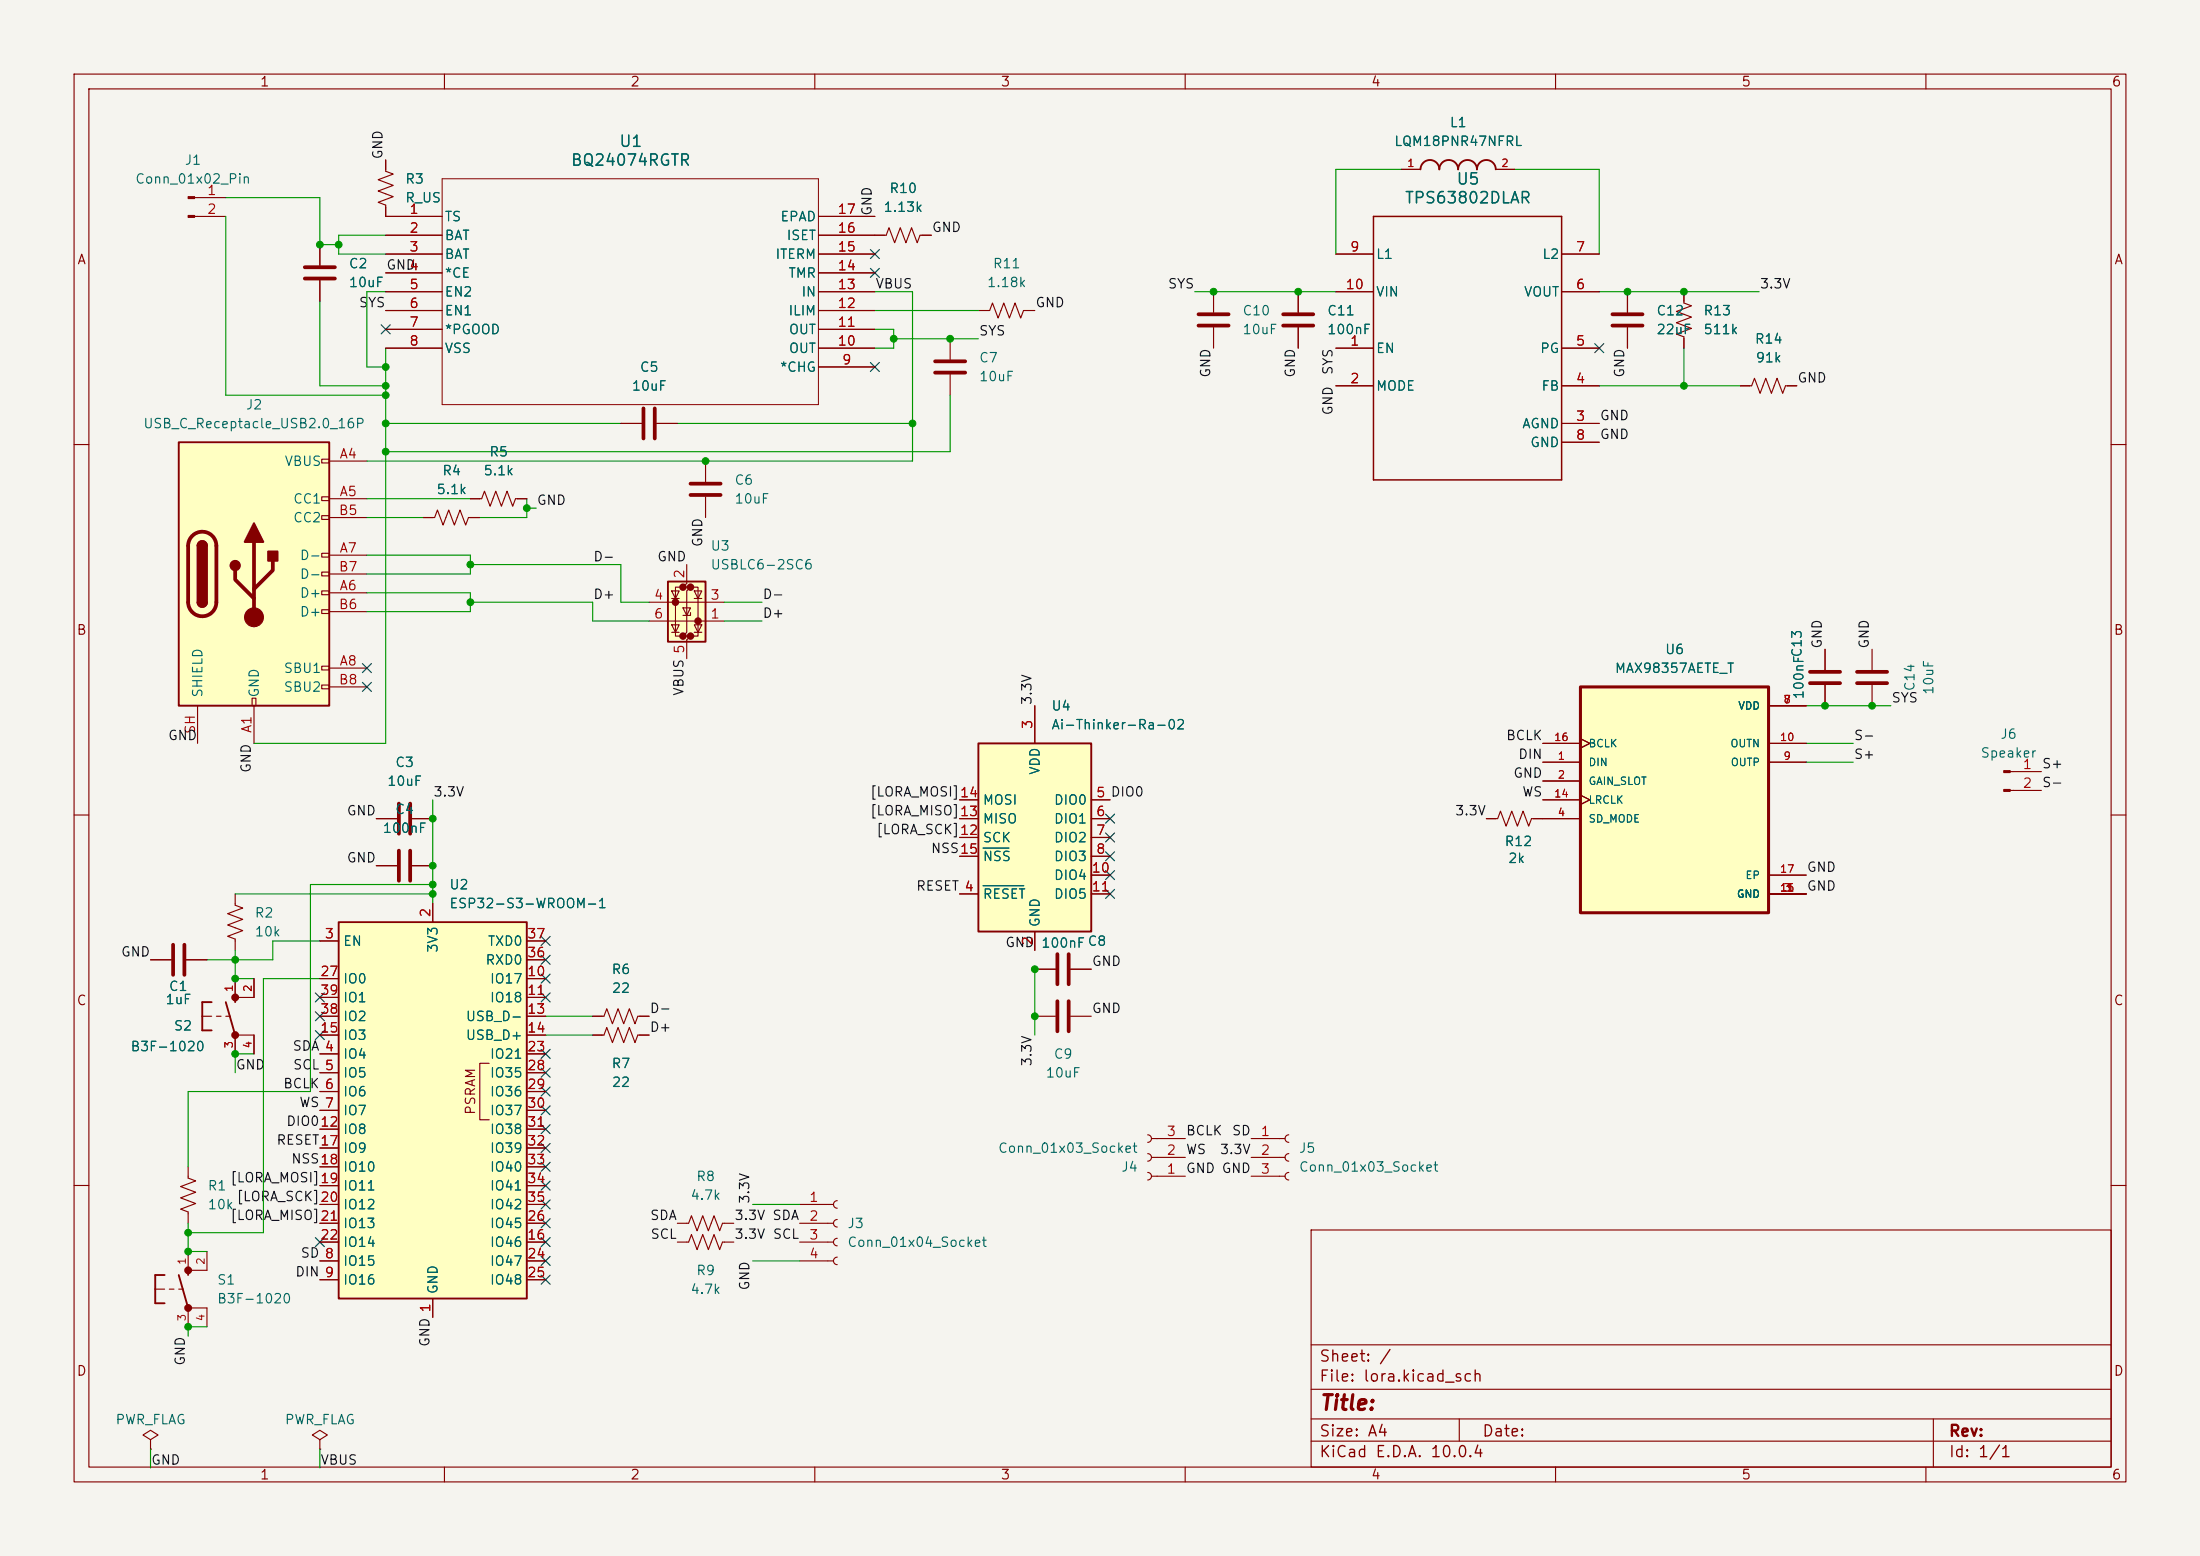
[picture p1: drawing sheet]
<svg xmlns="http://www.w3.org/2000/svg" width="297mm" height="210mm" viewBox="0 0 297 210" stroke-linecap="round" stroke-linejoin="round" font-family="sans-serif">
<path d="M0 0h297v210h-297z" fill="#f5f4ef" stroke="#f5f4ef" stroke-width=".14"/>
<g fill="none" stroke="#840000" stroke-width=".15">
<path d="M10 10h277v190h-277zM12 12h273v186h-273zM60 10v2M110 10v2M160 10v2M210 10v2M260 10v2M10 60h2M285 60h2M10 110h2M285 110h2M10 160h2"/>
<path d="M177 166h108v32h-108zM285 160h2M60 198v2M110 198v2M160 198v2M177 194.5h108M177 191.5h108M177 187.5h108M177 181.5h108M197 191.5v3M210 198v2M260 198v2"/>
<path d="M261 191.5v6.5"/>
</g>
<path d="M213.4 92.7h25.4v30.5h-25.4z" fill="#ffffc2"/>
<path d="M213.4 92.7h25.4v30.5h-25.4z" fill="none" stroke="#840000" stroke-width=".41"/>
<g fill="none" stroke="#840000" stroke-width=".15">
<path d="M180.3 39.4h5.1M180.3 34.3h5.1M189.2 22.9h2.6M201.9 22.9h2.6M210.8 39.4h5.1M210.8 34.3h5.1M180.3 47h5.1M180.3 52.1h5.1M210.8 47h5.1M210.8 52.1h5.1M210.8 57.2h5.1M210.8 59.7h5.1"/>
<path d="M213.4 99.7l1.2 .6-1.2 .7M238.8 95.3h5M246.4 87.6v2.8M246.4 92.5v2.8M200.7 110.5h1.5l.4-1 .7 2 .8-2 .8 2 .7-2 .8 2 .4-1h6.6M208.3 102.9h5.1M208.3 105.4h5.1M208.3 100.3h5.1M208.3 108h5.1M213.4 107.3l1.2 .7-1.2 .6M238.8 102.9h5M238.8 100.3h5"/>
<path d="M238.8 118.1h5M139.7 137.2h2.8M144.5 137.2h2.8M238.8 120.7h5M154.9 158.2a.51 .51 0 0 1 .5 .6 .51 .51 0 0 1-.5 .5M154.9 155.7a.51 .51 0 0 1 .5 .5 .51 .51 0 0 1-.5 .5M154.9 153.2a.51 .51 0 0 1 .5 .5 .51 .51 0 0 1-.5 .5M155.4 158.8h4.6M155.4 156.2h4.6M155.4 153.7h4.6"/>
</g>
<path d="M185.4 29.2h25.4v35.6h-25.4z" fill="none" stroke="#840000" stroke-width=".2"/>
<path d="M191.8 22.9a1.27 1.27 0 0 1 1.2-1.3 1.27 1.27 0 0 1 1.3 1.3 1.27 1.27 0 0 1 1.3-1.3 1.27 1.27 0 0 1 1.2 1.3 1.27 1.27 0 0 1 1.3-1.3 1.27 1.27 0 0 1 1.3 1.3 1.27 1.27 0 0 1 1.3-1.3 1.27 1.27 0 0 1 1.2 1.3" fill="none" stroke="#840000" stroke-width=".25"/>
<path d="M244.3 92.2h4.1M244.3 90.7h4.1M142.7 135.1v4.1M144.3 135.1v4.1" fill="none" stroke="#840000" stroke-width=".51"/>
<path d="M45.7 124.5h25.4v50.8h-25.4z" fill="#ffffc2"/>
<path d="M28.6 135.3h-1.3v3.8h1.3M30.5 135.3l1.2 4.4M31.7 134.6v.7M45.7 124.5h25.4v50.8h-25.4zM22.2 172.1h-1.2v3.8h1.2M24.1 172.1l1.3 4.4M25.4 171.5v.6" fill="none" stroke="#840000" stroke-width=".25"/>
<g fill="none" stroke="#840000" stroke-width=".15">
<path d="M227.3 39.4v1.5l1 .4-2 .7 2 .8-2 .8 2 .7-2 .8 1 .4v1.5M128.3 45.7v2.8M128.3 50.5v2.8M132.1 41.9h1.5l.4-1 .7 2 .8-2 .8 2 .7-2 .8 2 .4-1h1.5M63.5 67.3h1.5l.4-1 .8 2 .7-2 .8 2 .8-2 .7 2 .4-1h1.5M95.2 62.2v2.8M95.2 67.1v2.8M50.8 110.5h2.8M55.6 110.5h2.8M271.4 104.1h4.2M271.4 106.7h4.2M20.3 129.5h2.8"/>
<path d="M25.1 129.5h2.8M27.3 137.2h1.3M29.2 137.2h.6M30.5 137.2h.6M31.7 132.1v2.5h2.6v-2.5M43.2 127h2.5M43.2 132.1h2.5M43.2 134.6h2.5M43.2 137.2h2.5M43.2 139.7h2.5M58.4 121.9v2.6M71.1 127h2.6"/>
<path d="M71.1 132.1h2.6M71.1 134.6h2.6M71.1 137.2h2.6M71.1 139.7h2.6M71.1 129.5h2.6M80 139.7h1.5l.4-1 .8 2 .7-2 .8 2 .8-2 .7 2 .4-1h1.5M80 137.2h1.5l.4-1.1 .8 2.1 .7-2.1 .8 2.1 .8-2.1 .7 2.1 .4-1h1.5M139.7 130.8h2.8M144.5 130.8h2.8M31.7 142.2v-2.5h2.6v2.5M43.2 142.2h2.5M43.2 144.8h2.5"/>
<path d="M43.2 147.3h2.5M43.2 149.9h2.5M43.2 152.4h2.5M43.2 154.9h2.5M43.2 157.5h2.5M66 143.5h-1.2v7.6h1.2M71.1 142.2h2.6M71.1 144.8h2.6M71.1 147.3h2.6M71.1 149.9h2.6M71.1 152.4h2.6M71.1 154.9h2.6"/>
<path d="M71.1 157.5h2.6M168.9 153.7h4.6M168.9 156.2h4.6M168.9 158.8h4.6M174 153.2a.51 .51 0 0 0-.5 .5 .51 .51 0 0 0 .5 .5M174 155.7a.51 .51 0 0 0-.5 .5 .51 .51 0 0 0 .5 .5M174 158.2a.51 .51 0 0 0-.5 .6 .51 .51 0 0 0 .5 .5M21 174h1.2M22.9 174h.6M24.1 174h.7M25.4 168.9v2.6h2.5v-2.6M25.4 179.1v-2.6h2.5v2.6"/>
<path d="M43.2 170.2h2.5M43.2 172.7h2.5M43.2 167.6h2.5M43.2 160h2.5M43.2 162.6h2.5M43.2 165.1h2.5M58.4 175.3v2.5M71.1 170.2h2.6M71.1 172.7h2.6M71.1 167.6h2.6M71.1 160h2.6M71.1 162.6h2.6"/>
<path d="M71.1 165.1h2.6M43.2 194.3l1-.6-1-.7-1 .7 1 .6v1.3M43.2 195.6h.1"/>
</g>
<path d="M126.2 50.3h4.1M126.2 48.8h4.1M93.2 65.3h4.1M93.2 66.8h4.1M53.8 108.5v4M55.4 108.5v4M23.4 127.5v4.1M24.9 127.5v4.1M142.7 128.8v4M144.3 128.8v4" fill="none" stroke="#840000" stroke-width=".51"/>
<g fill="#840000" stroke="#840000" stroke-width=".41">
<circle cx="31.7" cy="134.6" r=".33"/>
<circle cx="31.7" cy="139.7" r=".33"/>
<circle cx="25.4" cy="171.5" r=".33"/>
<circle cx="25.4" cy="176.5" r=".33"/>
</g>
<g fill="#840000" stroke="#840000" stroke-width=".15">
<path d="M270.5 104h.9v.3h-.9z"/>
<path d="M270.5 106.6h.9v.2h-.9z"/>
</g>
<path d="M132.1 100.3h15.2v25.4h-15.2z" fill="#ffffc2"/>
<path d="M132.1 100.3h15.2v25.4h-15.2z" fill="none" stroke="#840000" stroke-width=".25"/>
<g fill="none" stroke="#840000" stroke-width=".15">
<path d="M57.1 69.9h1.6l.4-1.1 .7 2.1 .8-2.1 .7 2.1 .8-2.1 .8 2.1 .3-1h1.6M139.7 95.3v5M129.5 108h2.6M129.5 110.5h2.6M129.5 113h2.6M129.5 115.6h2.6M147.3 108h2.6M147.3 110.5h2.6M147.3 113h2.6M147.3 115.6h2.6M147.3 118.1h2.6M129.5 120.7h2.6"/>
<path d="M139.7 125.7v2.6M147.3 120.7h2.6M25.4 157.5v1.5l1 .4-2 .7 2 .8-2 .8 2 .7-2 .8 1 .4v1.5"/>
</g>
<path d="M132.7 119.5h5.5M132.7 114.5h3.5" fill="none" stroke="#006464" stroke-width=".15"/>
<path d="M24.1 59.7h20.3v35.6h-20.3z" fill="#ffffc2"/>
<g fill="none" stroke="#840000" stroke-width=".15">
<path d="M26.3 26.7h4.2M26.3 29.2h4.2M43.2 33v2.8M43.2 37.8v2.8M52.1 21.6v1.5l1 .4-2 .8 2 .7-2 .8 2 .7-2 .8 1 .4v1.5h7.6M52.1 31.8h7.6M52.1 34.3h7.6M52.1 36.8h7.6M52.1 39.4h7.6M110.5 31.8h9.1l.4-1.1 .8 2.1 .7-2.1 .8 2.1 .8-2.1 .7 2.1 .4-1h1.5M110.5 29.2h7.6M110.5 34.3h7.6"/>
<path d="M110.5 36.8h7.6M110.5 39.4h7.6M163.8 39.4v2.8M175.3 39.4v2.8M219.7 39.4v2.8M52.1 41.9h7.6M52.1 44.5h7.6M52.1 47h7.6M83.8 57.2h2.8M88.6 57.2h2.8M110.5 41.9h7.6M110.5 44.5h7.6"/>
<path d="M110.5 47h7.6M110.5 49.5h7.6M163.8 44.2v2.8M175.3 44.2v2.8M219.7 44.2v2.8M234.9 52.1h1.6l.4-1 .7 2 .8-2 .7 2 .8-2 .8 2 .3-1h1.6M43.4 62h1v.5h-1zM43.4 67.1h1v.5h-1zM43.4 69.6h1v.5h-1zM43.4 74.7h1v.5h-1zM43.4 77.2h1v.5h-1zM43.4 79.8h1v.5h-1z"/>
<path d="M44.4 62.2h5.1M44.4 67.3h5.1M44.4 74.9h5.1M44.4 69.9h5.1M44.4 77.5h5.1M26.7 95.3v5M34 94.2h.5v1.1h-.5zM34.3 95.3v5M43.4 82.3h1v.5h-1zM43.4 89.9h1v.5h-1zM43.4 92.5h1v.5h-1zM44.4 80h5.1"/>
<path d="M44.4 90.2h5.1M44.4 82.6h5.1M44.4 92.7h5.1M252.7 87.6v2.8M252.7 92.5v2.8M50.8 116.8h2.8M55.6 116.8h2.8M31.7 120.7v1.5l1.1 .4-2.1 .7 2.1 .8-2.1 .7 2.1 .8-2.1 .8 1 .3v1.6M91.4 167.6h1.6l.3-1 .8 2.1 .8-2.1 .7 2.1 .8-2.1 .8 2.1 .3-1.1h1.6M91.4 165.1h1.6l.3-1 .8 2 .8-2 .7 2 .8-2 .8 2 .3-1h1.6M107.9 162.6h4.6M107.9 165.1h4.6"/>
<path d="M107.9 167.6h4.6M107.9 170.2h4.6M113 162.1a.51 .51 0 0 0-.5 .5 .51 .51 0 0 0 .5 .5M113 164.6a.51 .51 0 0 0-.5 .5 .51 .51 0 0 0 .5 .5M113 167.1a.51 .51 0 0 0-.5 .5 .51 .51 0 0 0 .5 .5M113 169.7a.51 .51 0 0 0-.5 .5 .51 .51 0 0 0 .5 .5M20.3 194.3l1-.6-1-.7-1 .7 1 .6v1.3M20.3 195.6h.1"/>
</g>
<path d="M24.1 59.7h20.3v35.6h-20.3zM26.7 73.7a.64 .64 0 0 1 .6-.7 .64 .64 0 0 1 .6 .7M26.7 81.3a.64 .64 0 0 0 .6 .6 .64 .64 0 0 0 .6-.6" fill="none" stroke="#840000" stroke-width=".25"/>
<g fill="none" stroke="#840000" stroke-width=".51">
<path d="M41.1 36.1h4.1M41.1 37.6h4.1M86.9 55.1v4.1M88.4 55.1v4.1M161.8 42.4h4.1M161.8 43.9h4.1M173.2 42.4h4.1M173.2 43.9h4.1M217.7 42.4h4M217.7 43.9h4M26 72.3a1.9 1.9 0 0 1 2-.4 1.9 1.9 0 0 1 1.2 1.8v7.6a1.91 1.91 0 0 1-1.9 1.9 1.91 1.91 0 0 1-1.9-1.9v-7.6a1.9 1.9 0 0 1 .6-1.4zM31.7 77v1.2l2.6 2.6"/>
<path d="M34.3 73.2v10.1M36.8 75.7v1.3l-2.5 2.5M250.7 92.2h4.1M250.7 90.7h4.1M53.8 114.8v4.1M55.4 114.8v4.1"/>
</g>
<g fill="#840000" stroke="#840000" stroke-width=".25">
<path d="M26.7 73.7h1.2v7.6h-1.2z"/>
<path d="M26.9 73.2a.64 .64 0 0 1 .6-.1 .64 .64 0 0 1 .4 .6h-1.2z"/>
<path d="M26.7 81.3h1.2a.64 .64 0 0 1-.6 .6 .64 .64 0 0 1-.6-.6z"/>
<path d="M34.3 70.6l1.3 2.6h-2.6z"/>
<path d="M36.2 74.4h1.3v1.3h-1.3z"/>
<circle cx="31.7" cy="76.3" r=".63"/>
</g>
<g fill="#840000" stroke="#840000" stroke-width=".15">
<path d="M25.4 26.5h.9v.3h-.9z"/>
<path d="M25.4 29.1h.9v.2h-.9z"/>
<circle cx="34.3" cy="83.3" r="1.27"/>
</g>
<path d="M59.7 24.1h50.8v30.5h-50.8z" fill="none" stroke="#840000" stroke-width=".14"/>
<path d="M90.2 78.5h5v8.1h-5z" fill="#ffffc2"/>
<g fill="#840000" stroke="#840000" stroke-width=".51">
<circle cx="94.2" cy="83.8" r=".25"/>
<circle cx="93.2" cy="85.9" r=".25"/>
<circle cx="93.2" cy="79.2" r=".25"/>
<circle cx="92.2" cy="85.9" r=".25"/>
<circle cx="92.2" cy="79.2" r=".25"/>
<circle cx="91.2" cy="81.3" r=".25"/>
</g>
<g fill="none" stroke="#840000" stroke-width=".15">
<path d="M43.2 33v2.8M43.2 37.8v2.8M52.1 39.4h7.6M52.1 34.3h7.6M52.1 21.6v1.3M52.1 27.9v1.3h7.6M52.1 31.8h7.6M52.1 36.8h7.6M110.5 39.4h7.6M110.5 34.3h7.6M110.5 29.2h7.6M110.5 31.8h8.9"/>
<path d="M110.5 36.8h7.6M124.5 31.8h1.2M175.3 39.4v2.8M180.3 39.4h5.1M180.3 34.3h5.1M189.2 22.9h2.6M201.9 22.9h2.6M210.8 39.4h5.1M210.8 34.3h5.1M219.7 39.4v2.8M227.3 39.4v1.2M52.1 47h7.6"/>
<path d="M52.1 41.9h7.6M52.1 44.5h7.6M83.8 57.2h2.8M88.6 57.2h2.8M110.5 47h7.6M110.5 41.9h7.6M110.5 44.5h7.6M110.5 49.5h7.6M175.3 44.2v2.8M180.3 52.1h5.1M180.3 47h5.1M210.8 52.1h5.1"/>
<path d="M210.8 47h5.1M210.8 57.2h5.1M210.8 59.7h5.1M219.7 44.2v2.8M227.3 45.7v1.3M234.9 52.1h1.3M241.3 52.1h1.3M57.1 69.9h1.3M63.5 69.9h1.3M63.5 67.3h1.3M69.8 67.3h1.3M90.7 79.8h1l-.5 1z"/>
<path d="M92.2 79.2h-1v6.7h1M92.7 76.2v2.5l-.5 .5h1l-.5 .6v5.5l-.5 .6h1l-.5 .5v2.5M93.2 79.2h1v6.7h-1M93.7 79.8h1l-.5 1zM87.6 83.8h10.2M87.6 81.3h10.2M90.7 84.3h1l-.5 1zM90.7 80.8h1M90.7 85.3h1M92.2 82h1l-.5 1.1zM93.2 82.7v.4h-1M93.7 84.3h1l-.5 1z"/>
<path d="M93.7 80.8h1M93.7 85.3h1M139.7 95.3v5M213.4 99.7l1.2 .6-1.2 .7M238.8 95.3h5M246.4 87.6v2.8M246.4 92.5v2.8M50.8 110.5h2.8M50.8 116.8h2.8M55.6 110.5h2.8M55.6 116.8h2.8M129.5 108h2.6"/>
<path d="M129.5 110.5h2.6M129.5 113h2.6M129.5 115.6h2.6M147.3 108h2.6M147.3 110.5h2.6M147.3 113h2.6M147.3 115.6h2.6M147.3 118.1h2.6M200.7 110.5h1.2M207 110.5h6.4M208.3 108h5.1M208.3 102.9h5.1"/>
<path d="M208.3 105.4h5.1M208.3 100.3h5.1M213.4 107.3l1.2 .7-1.2 .6M238.8 118.1h5M238.8 102.9h5M238.8 100.3h5M20.3 129.5h2.8M25.1 129.5h2.8M31.7 132.1v2.5M31.7 139.7v2.5M34.3 132.1v2.5M34.3 139.7v2.5"/>
<path d="M43.2 137.2h2.5M43.2 139.7h2.5M43.2 127h2.5M43.2 132.1h2.5M43.2 134.6h2.5M58.4 121.9v2.6M71.1 129.5h2.6M71.1 137.2h2.6M71.1 139.7h2.6M71.1 127h2.6M71.1 132.1h2.6M71.1 134.6h2.6"/>
<path d="M80 137.2h1.3M80 139.7h1.3M86.4 137.2h1.2M86.4 139.7h1.2M129.5 120.7h2.6M139.7 130.8h2.8M139.7 125.7v2.6M144.5 130.8h2.8M147.3 120.7h2.6M238.8 120.7h5M43.2 142.2h2.5M43.2 144.8h2.5"/>
<path d="M43.2 147.3h2.5M43.2 149.9h2.5M43.2 152.4h2.5M43.2 154.9h2.5M43.2 157.5h2.5M71.1 142.2h2.6M71.1 144.8h2.6M71.1 147.3h2.6M71.1 149.9h2.6M71.1 152.4h2.6M71.1 154.9h2.6M71.1 157.5h2.6"/>
<path d="M43.2 170.2h2.5M43.2 172.7h2.5M43.2 167.6h2.5M43.2 160h2.5M43.2 162.6h2.5M43.2 165.1h2.5M58.4 175.3v2.5M71.1 170.2h2.6M71.1 172.7h2.6M71.1 167.6h2.6M71.1 160h2.6M71.1 162.6h2.6"/>
<path d="M71.1 165.1h2.6"/>
</g>
<path d="M90.2 78.5h5v8.1h-5z" fill="none" stroke="#840000" stroke-width=".25"/>
<g fill="none" stroke="#009600" stroke-width=".15">
<path d="M30.5 26.7h12.7v6.3h2.5M30.5 29.2v24.1h21.6M52.1 39.4h-2.6v10.1h2.6M52.1 31.8h-6.4v2.5h6.4M118.1 39.4h5.1v22.8h-73.7M161.3 39.4h19M189.2 22.9h-8.9v11.4M204.5 22.9h11.4v11.4M215.9 39.4h21.6M43.2 40.6v11.5h8.9M52.1 47v53.3h-17.8M52.1 57.2h31.7"/>
<path d="M91.4 57.2h31.8M118.1 41.9h14M118.1 44.5h2.5v2.5h-2.5M120.6 45.7h11.5M128.3 53.3v7.7h-76.2M215.9 52.1h19M227.3 47v5.1M49.5 74.9h14v2.6h-14M49.5 69.9h7.6M49.5 67.3h14M63.5 76.2h20.3v5.1h3.8M71.1 67.3v2.6h-6.3"/>
<path d="M71.1 68.6h1.3M49.5 80h14v2.6h-14M63.5 81.3h16.5v2.5h7.6M97.8 83.8h5.1M97.8 81.3h5.1M243.8 95.3h11.5M58.4 119.4h-16.5v27.9h-16.5v10.2M58.4 108v13.9M243.8 100.3h6.4M243.8 102.9h6.4M31.7 120.7h26.7M31.7 128.3v3.8h2.6"/>
<path d="M43.2 132.1h-7.6v34.3h-10.2M43.2 127h-6.4v2.5h-8.9M73.7 137.2h6.3M73.7 139.7h6.3M139.7 130.8v8.9M34.3 142.2h-2.6v2.6M25.4 165.1v3.8h2.5M27.9 179.1h-2.5v1.2M101.6 170.2h6.3M101.6 162.6h6.3M20.3 195.6v2.5M43.2 195.6v2.5"/>
</g>
<g fill="none" stroke="#000084" stroke-width=".15">
<path d="M117.5 33.7l1.2 1.2M117.5 36.2l1.2 1.2M118.7 33.7l-1.2 1.2M118.7 36.2l-1.2 1.2M51.5 43.8l1.2 1.3M52.7 43.8l-1.2 1.3M117.5 48.9l1.2 1.2M118.7 48.9l-1.2 1.2M215.3 46.4l1.2 1.2M216.5 46.4l-1.2 1.2M48.9 89.6l1.2 1.2M48.9 92.1l1.2 1.2"/>
<path d="M50.1 89.6l-1.2 1.2M50.1 92.1l-1.2 1.2M149.3 117.5l1.2 1.2M149.3 112.4l1.2 1.2M149.3 115l1.2 1.2M149.3 109.9l1.2 1.2M150.5 117.5l-1.2 1.2M150.5 112.4l-1.2 1.2M150.5 115l-1.2 1.2M150.5 109.9l-1.2 1.2M42.6 136.6l1.2 1.2M42.6 134l1.2 1.2"/>
<path d="M42.6 139.1l1.2 1.2M43.8 136.6l-1.2 1.2M43.8 134l-1.2 1.2M43.8 139.1l-1.2 1.2M73.1 131.5l1.2 1.2M73.1 128.9l1.2 1.2M73.1 134l1.2 1.2M73.1 126.4l1.2 1.2M74.3 131.5l-1.2 1.2M74.3 128.9l-1.2 1.2M74.3 134l-1.2 1.2M74.3 126.4l-1.2 1.2"/>
<path d="M149.3 120l1.2 1.3M150.5 120l-1.2 1.3M73.1 159.4l1.2 1.2M73.1 156.9l1.2 1.2M73.1 151.8l1.2 1.2M73.1 144.2l1.2 1.2M73.1 149.3l1.2 1.2M73.1 146.7l1.2 1.2M73.1 141.6l1.2 1.2M73.1 154.3l1.2 1.2M74.3 159.4l-1.2 1.2M74.3 156.9l-1.2 1.2"/>
<path d="M74.3 151.8l-1.2 1.2M74.3 144.2l-1.2 1.2M74.3 149.3l-1.2 1.2M74.3 146.7l-1.2 1.2M74.3 141.6l-1.2 1.2M74.3 154.3l-1.2 1.2M42.6 167l1.2 1.2M43.8 167l-1.2 1.2M73.1 172.1l1.2 1.2M73.1 162l1.2 1.2M73.1 164.5l1.2 1.2M73.1 169.6l1.2 1.2"/>
<path d="M73.1 167l1.2 1.2M74.3 172.1l-1.2 1.2M74.3 162l-1.2 1.2M74.3 164.5l-1.2 1.2M74.3 169.6l-1.2 1.2M74.3 167l-1.2 1.2"/>
</g>
<path d="M132.7 119.5h5.5M132.7 114.5h3.5" fill="none" stroke="#006464" stroke-width=".15"/>
<g fill="#009600" stroke="#009600" stroke-width=".14">
<circle cx="139.7" cy="137.2" r=".46"/>
<circle cx="139.7" cy="130.8" r=".46"/>
<circle cx="219.7" cy="39.4" r=".46"/>
<circle cx="252.7" cy="95.3" r=".46"/>
<circle cx="246.4" cy="95.3" r=".46"/>
<circle cx="227.3" cy="52.1" r=".46"/>
<circle cx="227.3" cy="39.4" r=".46"/>
<circle cx="58.4" cy="120.7" r=".46"/>
<circle cx="128.3" cy="45.7" r=".46"/>
<circle cx="175.3" cy="39.4" r=".46"/>
<circle cx="163.8" cy="39.4" r=".46"/>
<circle cx="31.7" cy="129.5" r=".46"/>
<circle cx="31.7" cy="132.1" r=".46"/>
<circle cx="58.4" cy="119.4" r=".46"/>
<circle cx="58.4" cy="110.5" r=".46"/>
<circle cx="58.4" cy="116.8" r=".46"/>
<circle cx="63.5" cy="81.3" r=".46"/>
<circle cx="63.5" cy="76.2" r=".46"/>
<circle cx="52.1" cy="53.3" r=".46"/>
<circle cx="43.2" cy="33" r=".46"/>
<circle cx="52.1" cy="49.5" r=".46"/>
<circle cx="52.1" cy="52.1" r=".46"/>
<circle cx="45.7" cy="33" r=".46"/>
<circle cx="52.1" cy="61" r=".46"/>
<circle cx="52.1" cy="57.2" r=".46"/>
<circle cx="71.1" cy="68.6" r=".46"/>
<circle cx="123.2" cy="57.2" r=".46"/>
<circle cx="120.6" cy="45.7" r=".46"/>
<circle cx="95.2" cy="62.2" r=".46"/>
<circle cx="25.4" cy="166.4" r=".46"/>
<circle cx="25.4" cy="179.1" r=".46"/>
<circle cx="25.4" cy="168.9" r=".46"/>
<circle cx="31.7" cy="142.2" r=".46"/>
</g>
<text font-size="2" fill="#840000" x="178" y="190.8">Title:</text>
<g font-size="1.5" fill="#006464">
<text x="77" y="22.8">BQ24074RGTR</text>
<text x="83.5" y="20.2">U1</text>
<text x="189.6" y="27.8">TPS63802DLAR</text>
<text x="196.5" y="25.3">U5</text>
</g>
<g font-size="1.5" fill="#840000">
<text x="178" y="184.2">Sheet: /</text>
<text x="178" y="186.9">File: lora.kicad_sch</text>
<text x="178" y="197.1">KiCad E.D.A. 10.0.4</text>
<text x="178" y="194.3">Size: A4</text>
<text x="200" y="194.3">Date:</text>
<text x="263" y="194.3">Rev:</text>
<text x="263" y="197.1">Id: 1/1</text>
</g>
<g font-size="1.3" fill="#840000">
<text x="35" y="12">1</text>
<text x="85" y="12">2</text>
<text x="135" y="12">3</text>
<text x="185" y="12">4</text>
<text x="235" y="12">5</text>
<text x="285" y="12">6</text>
<text x="10.3" y="36">A</text>
<text x="285.3" y="36">A</text>
<text x="10.3" y="86">B</text>
<text x="285.3" y="86">B</text>
<text x="10.3" y="136">C</text>
<text x="285.3" y="136">C</text>
<text x="64.5" y="150.6" transform="rotate(-90 64.5 150.6)">PSRAM</text>
<text x="10.3" y="186">D</text>
<text x="285.3" y="186">D</text>
<text x="35" y="200">1</text>
<text x="85" y="200">2</text>
<text x="135" y="200">3</text>
<text x="185" y="200">4</text>
<text x="235" y="200">5</text>
<text x="285" y="200">6</text>
</g>
<g font-size="1.3" fill="#006464">
<text x="195.6" y="17.5">L1</text>
<text x="24.8" y="22.6">J1</text>
<text x="188.1" y="20">LQM18PNR47NFRL</text>
<text x="18.2" y="25.1">Conn_01x02_Pin</text>
<text x="54.6" y="25.1">R3</text>
<text x="54.6" y="27.6">R_US</text>
<text x="119.2" y="28.9">1.13k</text>
<text x="120" y="26.4">R10</text>
<text x="59.9" y="30.2">TS</text>
<text x="59.9" y="32.7">BAT</text>
<text x="59.9" y="35.3">BAT</text>
<text x="104.6" y="35.3">ITERM</text>
<text x="105.3" y="30.2">EPAD</text>
<text x="106.1" y="32.7">ISET</text>
<text x="185.7" y="35.3">L1</text>
<text x="208.1" y="35.3">L2</text>
<text x="47" y="36.5">C2</text>
<text x="47" y="39.1">10uF</text>
<text x="59.9" y="37.8">*CE</text>
<text x="59.9" y="40.3">EN2</text>
<text x="106.3" y="37.8">TMR</text>
<text x="108.1" y="40.3">IN</text>
<text x="133.2" y="39.1">1.18k</text>
<text x="133.9" y="36.5">R11</text>
<text x="185.7" y="40.3">VIN</text>
<text x="205.6" y="40.3">VOUT</text>
<text x="59.9" y="42.9">EN1</text>
<text x="59.9" y="45.4">*PGOOD</text>
<text x="59.9" y="48">VSS</text>
<text x="106.3" y="42.9">ILIM</text>
<text x="106.4" y="48">OUT</text>
<text x="106.4" y="45.4">OUT</text>
<text x="167.6" y="42.9">C10</text>
<text x="167.6" y="45.4">10uF</text>
<text x="179.1" y="45.4">100nF</text>
<text x="179.1" y="42.9">C11</text>
<text x="185.7" y="48">EN</text>
<text x="207.8" y="48">PG</text>
<text x="223.5" y="42.9">C12</text>
<text x="223.5" y="45.4">22uF</text>
<text x="229.9" y="42.9">R13</text>
<text x="229.9" y="45.4">511k</text>
<text x="236.8" y="46.7">R14</text>
<text x="85.2" y="53">10uF</text>
<text x="86.3" y="50.5">C5</text>
<text x="105.2" y="50.5">*CHG</text>
<text x="132.1" y="49.2">C7</text>
<text x="132.1" y="51.8">10uF</text>
<text x="185.7" y="53">MODE</text>
<text x="208" y="53">FB</text>
<text x="236.9" y="49.2">91k</text>
<text x="19.3" y="58.1">USB_C_Receptacle_USB2.0_16P</text>
<text x="33.1" y="55.6">J2</text>
<text x="205.4" y="58.1">AGND</text>
<text x="38.3" y="63.2">VBUS</text>
<text x="59.6" y="64.5">R4</text>
<text x="65.2" y="64.5">5.1k</text>
<text x="66" y="61.9">R5</text>
<text x="99.1" y="65.7">C6</text>
<text x="206.5" y="60.7">GND</text>
<text x="39.5" y="68.3">CC1</text>
<text x="39.5" y="70.8">CC2</text>
<text x="58.8" y="67">5.1k</text>
<text x="99.1" y="68.3">10uF</text>
<text x="40.4" y="75.9">D-</text>
<text x="95.8" y="77.2">USBLC6-2SC6</text>
<text x="95.8" y="74.6">U3</text>
<text x="40.4" y="81">D+</text>
<text x="40.4" y="83.5">D+</text>
<text x="40.4" y="78.4">D-</text>
<text x="224.7" y="88.6">U6</text>
<text x="27.6" y="94.2" transform="rotate(-90 27.6 94.2)">SHIELD</text>
<text x="35.3" y="94.2" transform="rotate(-90 35.3 94.2)">GND</text>
<text x="38.2" y="91.1">SBU1</text>
<text x="38.2" y="93.7">SBU2</text>
<text x="217.9" y="91.1">MAX98357AETE_T</text>
<text x="243.8" y="94.5" transform="rotate(-90 243.8 94.5)">100nFC13</text>
<text x="258.8" y="93.4" transform="rotate(-90 258.8 93.4)">C14</text>
<text x="261.3" y="93.9" transform="rotate(-90 261.3 93.9)">10uF</text>
<text x="141.9" y="98.8">Ai-Thinker-Ra-02</text>
<text x="141.9" y="96.2">U4</text>
<text x="270" y="100">J6</text>
<text x="52.2" y="106.4">10uF</text>
<text x="53.3" y="103.8">C3</text>
<text x="140.7" y="104.7" transform="rotate(-90 140.7 104.7)">VDD</text>
<text x="267.3" y="102.6">Speaker</text>
<text x="51.6" y="112.7">100nF</text>
<text x="53.3" y="110.2">C4</text>
<text x="132.6" y="111.5">MISO</text>
<text x="132.6" y="108.9">MOSI</text>
<text x="142.2" y="108.9">DIO0</text>
<text x="142.2" y="111.5">DIO1</text>
<text x="132.6" y="114">SCK</text>
<text x="132.6" y="116.5">NSS</text>
<text x="142.2" y="114">DIO2</text>
<text x="142.2" y="116.5">DIO3</text>
<text x="142.2" y="119.1">DIO4</text>
<text x="203" y="114.5">R12</text>
<text x="203.5" y="116.8">2k</text>
<text x="34.3" y="124.2">R2</text>
<text x="60.6" y="120.4">U2</text>
<text x="60.6" y="122.9">ESP32-S3-WROOM-1</text>
<text x="132.6" y="121.6">RESET</text>
<text x="140.7" y="125.2" transform="rotate(-90 140.7 125.2)">GND</text>
<text x="142.2" y="121.6">DIO5</text>
<text x="34.3" y="126.7">10k</text>
<text x="46.2" y="128">EN</text>
<text x="59.4" y="128.7" transform="rotate(-90 59.4 128.7)">3V3</text>
<text x="65.4" y="130.5">RXD0</text>
<text x="65.8" y="128">TXD0</text>
<text x="82.5" y="131.8">R6</text>
<text x="140.5" y="128.2">100nFC8</text>
<text x="22.2" y="135.8">1uF</text>
<text x="22.7" y="134.1">C1</text>
<text x="46.2" y="133.1">IO0</text>
<text x="46.2" y="135.6">IO1</text>
<text x="66.1" y="133.1">IO17</text>
<text x="66.1" y="135.6">IO18</text>
<text x="82.5" y="134.3">22</text>
<text x="17.5" y="142.2">B3F-1020</text>
<text x="23.4" y="139.4">S2</text>
<text x="46.2" y="143.2">IO4</text>
<text x="46.2" y="140.7">IO3</text>
<text x="46.2" y="138.1">IO2</text>
<text x="62.8" y="138.1">USB_D-</text>
<text x="62.8" y="140.7">USB_D+</text>
<text x="66.1" y="143.2">IO21</text>
<text x="142.2" y="143.2">C9</text>
<text x="46.2" y="145.8">IO5</text>
<text x="46.2" y="148.3">IO6</text>
<text x="66.1" y="145.8">IO35</text>
<text x="66.1" y="148.3">IO36</text>
<text x="82.5" y="144.5">R7</text>
<text x="82.5" y="147">22</text>
<text x="141.1" y="145.8">10uF</text>
<text x="46.2" y="150.8">IO7</text>
<text x="46.2" y="153.4">IO8</text>
<text x="46.2" y="155.9">IO9</text>
<text x="66.1" y="150.8">IO37</text>
<text x="66.1" y="153.4">IO38</text>
<text x="66.1" y="155.9">IO39</text>
<text x="134.6" y="155.9">Conn_01x03_Socket</text>
<text x="175.3" y="155.9">J5</text>
<text x="27.9" y="161">R1</text>
<text x="46.2" y="158.5">IO10</text>
<text x="46.2" y="161">IO11</text>
<text x="66.1" y="158.5">IO40</text>
<text x="66.1" y="161">IO41</text>
<text x="93.9" y="159.7">R8</text>
<text x="151.3" y="158.5">J4</text>
<text x="175.3" y="158.5">Conn_01x03_Socket</text>
<text x="27.9" y="163.5">10k</text>
<text x="46.2" y="163.5">IO12</text>
<text x="46.2" y="166.1">IO13</text>
<text x="66.1" y="166.1">IO45</text>
<text x="66.1" y="163.5">IO42</text>
<text x="93.1" y="162.3">4.7k</text>
<text x="114.3" y="166.1">J3</text>
<text x="29.2" y="173.7">S1</text>
<text x="46.2" y="171.2">IO15</text>
<text x="46.2" y="173.7">IO16</text>
<text x="46.2" y="168.6">IO14</text>
<text x="66.1" y="168.6">IO46</text>
<text x="66.1" y="171.2">IO47</text>
<text x="66.1" y="173.7">IO48</text>
<text x="93.9" y="172.4">R9</text>
<text x="114.3" y="168.6">Conn_01x04_Socket</text>
<text x="29.2" y="176.2">B3F-1020</text>
<text x="59.4" y="174.8" transform="rotate(-90 59.4 174.8)">GND</text>
<text x="93.1" y="175">4.7k</text>
<text x="15.5" y="192.6">PWR_FLAG</text>
<text x="38.4" y="192.6">PWR_FLAG</text>
</g>
<g font-size="1.3" fill="#0f0f0f">
<text x="51.9" y="21.6" transform="rotate(-90 51.9 21.6)">GND</text>
<text x="118" y="29.2" transform="rotate(-90 118 29.2)">GND</text>
<text x="125.7" y="31.6">GND</text>
<text x="48.4" y="41.8">SYS</text>
<text x="52.1" y="36.7">GND</text>
<text x="118.1" y="39.2">VBUS</text>
<text x="139.7" y="41.8">GND</text>
<text x="157.6" y="39.2">SYS</text>
<text x="237.5" y="39.2">3.3V</text>
<text x="132.1" y="45.6">SYS</text>
<text x="163.7" y="51.1" transform="rotate(-90 163.7 51.1)">GND</text>
<text x="175.1" y="51.1" transform="rotate(-90 175.1 51.1)">GND</text>
<text x="180.2" y="50.7" transform="rotate(-90 180.2 50.7)">SYS</text>
<text x="219.6" y="51.1" transform="rotate(-90 219.6 51.1)">GND</text>
<text x="242.6" y="51.9">GND</text>
<text x="180.2" y="56.1" transform="rotate(-90 180.2 56.1)">GND</text>
<text x="215.9" y="59.6">GND</text>
<text x="215.9" y="57">GND</text>
<text x="72.4" y="68.5">GND</text>
<text x="80" y="76.1">D-</text>
<text x="88.6" y="76.1">GND</text>
<text x="95.1" y="73.9" transform="rotate(-90 95.1 73.9)">GND</text>
<text x="80" y="81.2">D+</text>
<text x="102.9" y="81.2">D-</text>
<text x="102.9" y="83.7">D+</text>
<text x="246.3" y="87.6" transform="rotate(-90 246.3 87.6)">GND</text>
<text x="252.6" y="87.6" transform="rotate(-90 252.6 87.6)">GND</text>
<text x="92.6" y="94" transform="rotate(-90 92.6 94)">VBUS 5</text>
<text x="139.6" y="95.3" transform="rotate(-90 139.6 95.3)">3.3V</text>
<text x="255.3" y="95.1">SYS</text>
<text x="22.6" y="100.2">GND</text>
<text x="203.2" y="100.2">BCLK</text>
<text x="250.2" y="100.2">S-</text>
<text x="34.2" y="104.4" transform="rotate(-90 34.2 104.4)">GND</text>
<text x="58.4" y="107.8">3.3V</text>
<text x="117.4" y="107.8">[LORA_MOSI]14</text>
<text x="204.2" y="105.3">GND</text>
<text x="204.9" y="102.7">DIN</text>
<text x="205.4" y="107.8">WS</text>
<text x="250.2" y="102.7">S+</text>
<text x="275.6" y="106.6">S-</text>
<text x="275.6" y="104">S+</text>
<text x="46.7" y="110.4">GND</text>
<text x="117.4" y="110.4">[LORA_MISO]13</text>
<text x="118.2" y="112.9">[LORA_SCK]12</text>
<text x="196.3" y="110.4">3.3V</text>
<text x="46.7" y="116.7">GND</text>
<text x="125.6" y="115.4">NSS15</text>
<text x="243.8" y="118">GND</text>
<text x="123.6" y="120.5">RESET 4</text>
<text x="243.8" y="120.5">GND</text>
<text x="16.2" y="129.4">GND</text>
<text x="135.6" y="128.1">GND</text>
<text x="147.3" y="130.7">GND</text>
<text x="87.6" y="137">D-</text>
<text x="147.3" y="137">GND</text>
<text x="39.4" y="142.1">SDA 4</text>
<text x="87.6" y="139.6">D+</text>
<text x="31.7" y="144.7">GND</text>
<text x="38.1" y="147.2">BCLK 6</text>
<text x="39.5" y="144.7">SCL 5</text>
<text x="40.3" y="149.7">WS 7</text>
<text x="139.6" y="144" transform="rotate(-90 139.6 144)">3.3V</text>
<text x="37.2" y="154.8">RESET17</text>
<text x="38.6" y="152.3">DIO012</text>
<text x="160" y="153.5">BCLK</text>
<text x="166.2" y="153.5">SD</text>
<text x="31" y="159.9">[LORA_MOSI]19</text>
<text x="39.2" y="157.4">NSS18</text>
<text x="160" y="156.1">WS</text>
<text x="160" y="158.6">GND GND</text>
<text x="164.6" y="156.1">3.3V</text>
<text x="31" y="165">[LORA_MISO]21</text>
<text x="31.8" y="162.4">[LORA_SCK]20</text>
<text x="87.7" y="165">SDA</text>
<text x="87.7" y="167.5">SCL</text>
<text x="99.1" y="165">3.3V SDA</text>
<text x="99.1" y="167.5">3.3V SCL</text>
<text x="101.5" y="162.6" transform="rotate(-90 101.5 162.6)">3.3V</text>
<text x="39.8" y="172.6">DIN 9</text>
<text x="40.5" y="170.1">SD 8</text>
<text x="101.5" y="174.3" transform="rotate(-90 101.5 174.3)">GND</text>
<text x="25.3" y="184.4" transform="rotate(-90 25.3 184.4)">GND</text>
<text x="58.3" y="181.9" transform="rotate(-90 58.3 181.9)">GND 1</text>
<text x="20.3" y="198">GND</text>
<text x="43.2" y="198">VBUS</text>
</g>
<g font-size="1.3" fill="#a90000">
<text x="27.9" y="26.6">1</text>
<text x="27.9" y="29.2">2</text>
<text x="55.2" y="29.2">1</text>
<text x="113" y="29.2">17</text>
<text x="55.2" y="31.7">2</text>
<text x="55.2" y="34.3">3</text>
<text x="113" y="34.3">15</text>
<text x="113" y="31.7">16</text>
<text x="182.2" y="34.3">9</text>
<text x="212.7" y="34.3">7</text>
<text x="55.2" y="36.8">4</text>
<text x="55.2" y="39.3">5</text>
<text x="55.2" y="41.9">6</text>
<text x="113" y="41.9">12</text>
<text x="113" y="39.3">13</text>
<text x="113" y="36.8">14</text>
<text x="181.6" y="39.3">10</text>
<text x="212.7" y="39.3">6</text>
<text x="55.2" y="44.4">7</text>
<text x="55.2" y="47">8</text>
<text x="113" y="47">10</text>
<text x="113" y="44.4">11</text>
<text x="182.2" y="47">1</text>
<text x="212.7" y="47">5</text>
<text x="113.6" y="49.5">9</text>
<text x="182.2" y="52">2</text>
<text x="212.7" y="52">4</text>
<text x="212.7" y="57.1">3</text>
<text x="212.7" y="59.7">8</text>
<text x="45.7" y="62.2">A4</text>
<text x="45.6" y="69.8">B5</text>
<text x="45.7" y="67.3">A5</text>
<text x="45.6" y="77.4">B7</text>
<text x="45.7" y="74.9">A7</text>
<text x="45.6" y="82.5">B6</text>
<text x="45.7" y="80">A6</text>
<text x="88.2" y="81.3">4</text>
<text x="88.2" y="83.8">6</text>
<text x="92.7" y="78.2" transform="rotate(-90 92.7 78.2)">2</text>
<text x="95.8" y="83.8">1</text>
<text x="95.8" y="81.3">3</text>
<text x="45.6" y="92.7">B8</text>
<text x="45.7" y="90.1">A8</text>
<text x="26.6" y="99.2" transform="rotate(-90 26.6 99.2)">SH</text>
<text x="34.3" y="99" transform="rotate(-90 34.3 99)">A1</text>
<text x="139.7" y="98.5" transform="rotate(-90 139.7 98.5)">3</text>
<text x="129.5" y="107.9">14</text>
<text x="147.9" y="107.9">5 DIO0</text>
<text x="147.9" y="107.9">5</text>
<text x="273" y="104.1">1</text>
<text x="273" y="106.7">2</text>
<text x="129.5" y="113">12</text>
<text x="129.5" y="110.5">13</text>
<text x="147.9" y="110.5">6</text>
<text x="147.9" y="113">7</text>
<text x="129.5" y="115.5">15</text>
<text x="147.3" y="118.1">10</text>
<text x="147.9" y="115.5">8</text>
<text x="58.4" y="123.9" transform="rotate(-90 58.4 123.9)">2</text>
<text x="130.1" y="120.6">4</text>
<text x="147.3" y="120.6">11</text>
<text x="43.7" y="127">3</text>
<text x="71.1" y="129.5">36</text>
<text x="71.1" y="127">37</text>
<text x="139.7" y="127.7" transform="rotate(-90 139.7 127.7)">2</text>
<text x="43.1" y="132.1">27</text>
<text x="43.1" y="137.1">38</text>
<text x="43.1" y="134.6">39</text>
<text x="71.1" y="132.1">10</text>
<text x="71.1" y="134.6">11</text>
<text x="71.1" y="137.1">13</text>
<text x="43.1" y="139.7">15</text>
<text x="43.7" y="142.2">4</text>
<text x="71.1" y="139.7">14</text>
<text x="71.1" y="142.2">23</text>
<text x="43.7" y="144.8">5</text>
<text x="43.7" y="147.3">6</text>
<text x="43.7" y="149.8">7</text>
<text x="71.1" y="144.8">28</text>
<text x="71.1" y="147.3">29</text>
<text x="71.1" y="149.8">30</text>
<text x="43.1" y="152.4">12</text>
<text x="43.1" y="154.9">17</text>
<text x="71.1" y="152.4">31</text>
<text x="71.1" y="154.9">32</text>
<text x="157.4" y="153.6">3</text>
<text x="170.1" y="153.6">1</text>
<text x="43.1" y="157.5">18</text>
<text x="43.1" y="160">19</text>
<text x="71.1" y="157.5">33</text>
<text x="71.1" y="160">34</text>
<text x="157.4" y="158.7">1</text>
<text x="157.4" y="156.2">2</text>
<text x="170.1" y="156.2">2</text>
<text x="170.1" y="158.7">3</text>
<text x="43.1" y="167.6">22</text>
<text x="43.1" y="162.5">20</text>
<text x="43.1" y="165.1">21</text>
<text x="71.1" y="167.6">16</text>
<text x="71.1" y="165.1">26</text>
<text x="71.1" y="162.5">35</text>
<text x="109.1" y="162.5">1</text>
<text x="109.1" y="165.1">2</text>
<text x="109.1" y="167.6">3</text>
<text x="43.7" y="170.2">8</text>
<text x="43.7" y="172.7">9</text>
<text x="71.1" y="170.2">24</text>
<text x="71.1" y="172.7">25</text>
<text x="109.1" y="170.2">4</text>
<text x="58.4" y="177.2" transform="rotate(-90 58.4 177.2)">1</text>
</g>
<g font-size="1" fill="#a90000">
<text x="189.9" y="22.8">1</text>
<text x="202.6" y="22.8">2</text>
<text x="240.7" y="95.2">7</text>
<text x="240.7" y="95.2">8</text>
<text x="209.7" y="100.3">16</text>
<text x="240.2" y="100.3">10</text>
<text x="209.7" y="107.9">14</text>
<text x="210.2" y="102.8">1</text>
<text x="210.2" y="105.3">2</text>
<text x="240.7" y="102.8">9</text>
<text x="210.2" y="110.4">4</text>
<text x="240.2" y="118">17</text>
<text x="240.2" y="120.6">11</text>
<text x="240.2" y="120.6">15</text>
<text x="240.7" y="120.6">3</text>
<text x="31.7" y="134" transform="rotate(-90 31.7 134)">1</text>
<text x="34.2" y="134" transform="rotate(-90 34.2 134)">2</text>
<text x="31.7" y="141.6" transform="rotate(-90 31.7 141.6)">3</text>
<text x="34.2" y="141.6" transform="rotate(-90 34.2 141.6)">4</text>
<text x="25.3" y="170.8" transform="rotate(-90 25.3 170.8)">1</text>
<text x="27.9" y="170.8" transform="rotate(-90 27.9 170.8)">2</text>
<text x="25.3" y="178.4" transform="rotate(-90 25.3 178.4)">3</text>
<text x="27.9" y="178.4" transform="rotate(-90 27.9 178.4)">4</text>
</g>
<g font-size="1" fill="#006464">
<text x="214.4" y="101.1">BCLK</text>
<text x="233.5" y="101.1">OUTN</text>
<text x="234.6" y="96">VDD</text>
<text x="214.4" y="103.6">DIN</text>
<text x="214.4" y="106.2">GAIN_SLOT</text>
<text x="233.6" y="103.6">OUTP</text>
<text x="214.4" y="111.3">SD_MODE</text>
<text x="214.4" y="108.7">LRCLK</text>
<text x="235.6" y="118.9">EP</text>
<text x="234.4" y="121.4">GND</text>
</g>
</svg>
